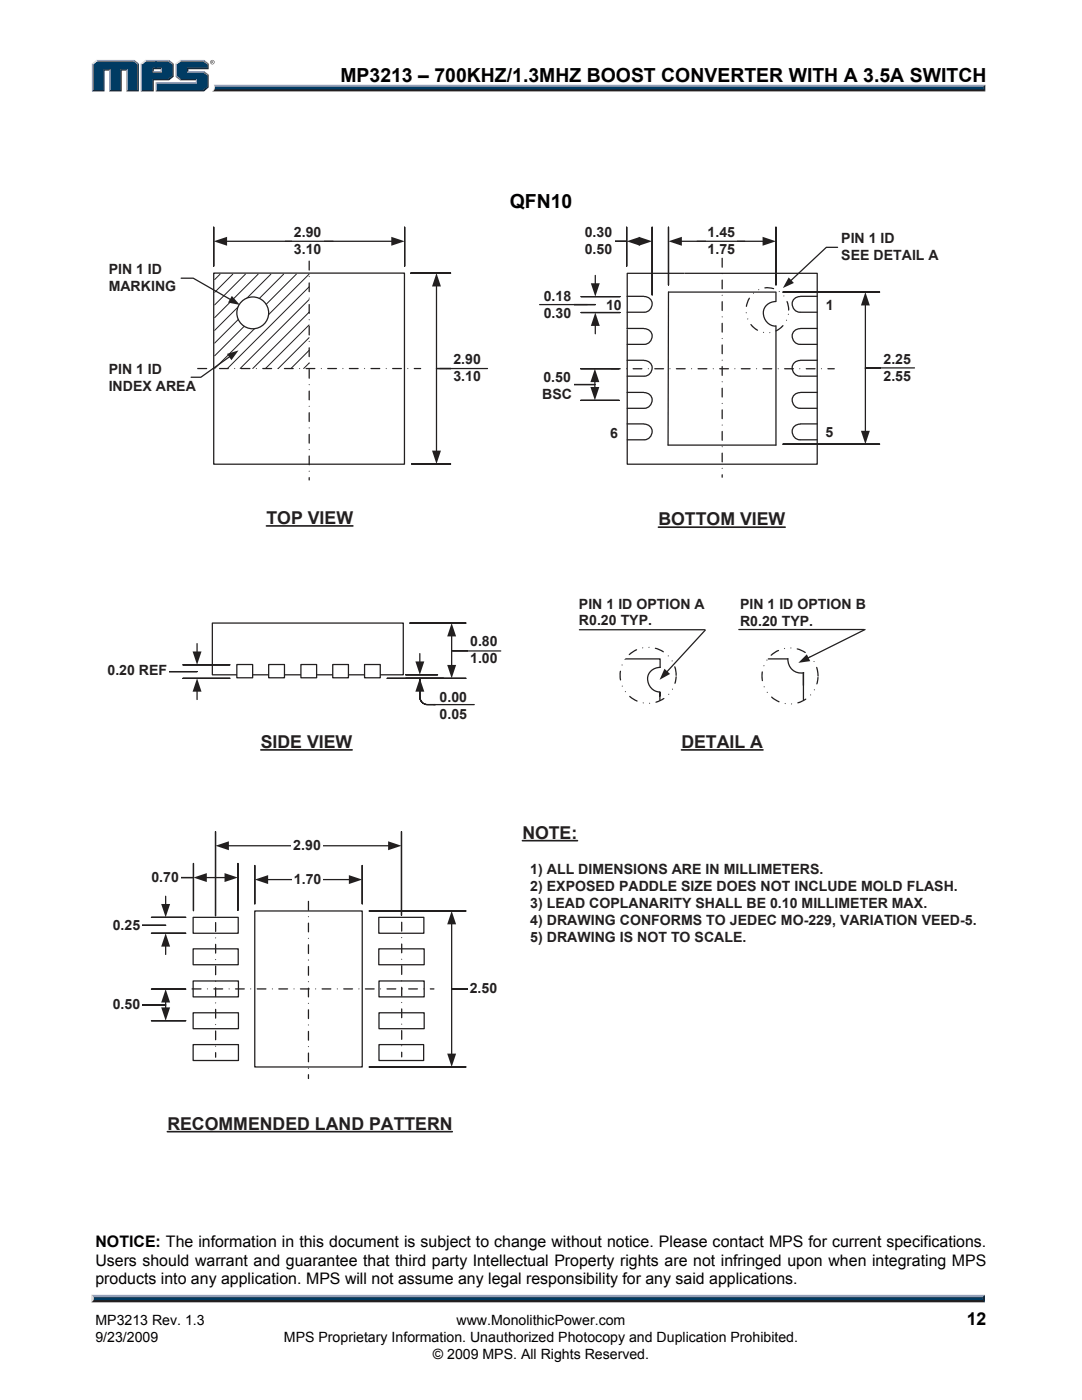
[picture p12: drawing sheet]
<svg xmlns="http://www.w3.org/2000/svg" width="216mm" height="279mm" viewBox="0 0 216 279" stroke-linecap="round" stroke-linejoin="round" font-family="sans-serif">
<path d="M42.7 16.9h153.9l-.4 .7h-153.4z" fill="#94a0b9"/>
<path d="M42.8 17.6h153.4l.4 .6h-154.3l.4-.2z" fill="#231f20"/>
<path d="M196.2 17.3l.4-.4v1.3l-.4-.4z" fill="#001339"/>
<path d="M42.9 17.3h153.3v.5h-153.4z" fill="#003b63"/>
<path d="M42.7 16.9l.2 .5a.79 .79 0 0 1-.6 .8h.1a1.24 1.24 0 0 0 .3-1.3z" fill="#dcddde"/>
<path d="M30.4 14.4l.3-.2h1.3l.3 .2z" fill="#94a0b9"/>
<g fill="#003b63">
<path d="M18.6 12.8l.8-.6h7.2l.8 .6v5.2h-2v-4.2h-1.4v4.2h-2v-4.2h-1.4v4.2h-2z"/>
<path d="M28.3 12.8l.8-.6h2.2v1.4h-.9v.8h1.9v-.8h-1.3v-1.4h2.6l.8 .6v2.3l-.8 .7h-3.2v2.2h-2.1z"/>
<path d="M31.3 16.6h8v-.8h-3.2l-.9-.7v-2.3l.9-.6h4.4l.9 .6v.8h-4.1v.8h3.2l.9 .7v2.2l-.9 .7h-9.2z"/>
</g>
<path d="M35.9 12.1h4.8" fill="none" stroke="#94a0b9" stroke-width=".27"/>
<path d="M35 12.7l.9-.7 .2 .2-.8 .6z" fill="#dcddde"/>
<path d="M35.1 12.7v2.6" fill="none" stroke="#94a0b9" stroke-width=".27"/>
<path d="M35 15.3l.3-.2 .8 .7-.2 .2z" fill="#547194"/>
<path d="M35.9 15.9h3.4" fill="none" stroke="#001339" stroke-width=".27"/>
<g fill="#94a0b9">
<path d="M31 16.4h8.1v-.4l.2-.2v.8h-8z"/>
<path d="M31 16.4l.3 .2v1.4l-.3 .2z"/>
</g>
<path d="M37.3 13.6h4.1v-.8l.2-.1v1.1h-4v.4l-.3 .2z" fill="#001339"/>
<path d="M37.3 14.3h3.4" fill="none" stroke="#94a0b9" stroke-width=".27"/>
<path d="M40.7 14.2l.9 .7-.2 .2-.9-.7z" fill="#547194"/>
<g fill="#001339">
<path d="M31 18.2l.3-.2h9.2l.9-.7v-2.2l.2-.2v2.5l-.9 .8z"/>
<path d="M30.4 15.8h3.2l.8-.7v-2.3l.2-.1v2.6l-.9 .7h-3v2.2h-2.6l.2-.2h2.1z"/>
</g>
<path d="M33.7 12l.9 .7-.2 .1-.8-.6z" fill="#547194"/>
<path d="M29 12.1h4.7" fill="none" stroke="#94a0b9" stroke-width=".27"/>
<path d="M28.1 12.7l.9-.7 .1 .2-.8 .6z" fill="#dcddde"/>
<path d="M28.2 12.7v5.5" fill="none" stroke="#94a0b9" stroke-width=".27"/>
<path d="M32 13.8l.3-.2v.8l-.3-.2z" fill="#94a0b9"/>
<g fill="#001339">
<path d="M30.4 13.6h1.9l-.3 .2h-1.3v.4l-.3 .2z"/>
<path d="M27.4 12.8l.3-.1v5.5h-2.5l.2-.2h2z"/>
</g>
<path d="M26.8 12l.9 .7-.3 .1-.8-.6z" fill="#547194"/>
<path d="M19.2 12.1h7.6" fill="none" stroke="#94a0b9" stroke-width=".27"/>
<path d="M18.3 12.7l.9-.7 .2 .2-.8 .6z" fill="#dcddde"/>
<path d="M18.5 12.7v5.5" fill="none" stroke="#94a0b9" stroke-width=".27"/>
<path d="M20.6 13.8h1.4l-.2 .3h-.9v4.1h-2.6l.3-.2h2z" fill="#001339"/>
<path d="M21.9 13.8v4.4" fill="none" stroke="#94a0b9" stroke-width=".27"/>
<path d="M24 13.8h1.4l-.2 .3h-.9v4.1h-2.5l.2-.2h2z" fill="#001339"/>
<path d="M25.3 13.8v4.4" fill="none" stroke="#94a0b9" stroke-width=".27"/>
<path d="M40.7 12l.9 .7-.2 .1-.9-.6z" fill="#547194"/>
<g fill="#231f20">
<path d="M18.7 259.2h177.4l.4 .7h-178.3z"/>
<path d="M41.9 12.4a.45 .45 0 0 1 .9 0 .45 .45 0 0 1-.9 0zM42 12.4a.37 .37 0 0 0 .7 0 .37 .37 0 0 0-.7 0zM42.2 12.2h.3l.1 .5-.3-.3-.1 .3zM42.3 12.2v.2h.1z"/>
</g>
<path d="M18.3 258.4h178.2l-.4 .8h-177.4z" fill="#94a0b9"/>
<path d="M196.5 258.4v1.5l-.4-.4v-.6z" fill="#001339"/>
<path d="M18.7 258.9h177.4v.6h-177.4z" fill="#003b63"/>
<path d="M18.2 258.4l.5 .5v.5l-.5 .5z" fill="#dcddde"/>
<path d="M42.4 124.3h38.1v10.4h-38.1z" fill="none" stroke="#221f1f" stroke-width=".25"/>
<path d="M47.4 132.7h2.9v2.5h-2.9z" fill="#fff"/>
<path d="M53.2 105h17.2M52 149.7h18.3" fill="none" stroke="#221f1f" stroke-width=".33"/>
<path d="M42.6 54.5h38.1v38.1h-38.1zM125.2 54.5h37.9v38.1h-37.9z" fill="none" stroke="#221f1f" stroke-width=".25"/>
<path d="M136.7 44.9v18.9zM168.7 44.9v20.1z" fill-rule="evenodd" fill="#fff"/>
<path d="M131.4 105.2h25.3" fill="none" stroke="#221f1f" stroke-width=".33"/>
<g fill="#fff">
<path d="M117.8 65.8h18.4zM117.8 97h17.8z" fill-rule="evenodd"/>
<path d="M42.6 45.3v7.8zM80.7 45.3v7.8z" fill-rule="evenodd"/>
</g>
<path d="M42.6 45.3v7.8v-7.8M45.1 48.2h33.2M80.7 45.3v7.8v-7.8" fill="none" stroke="#221f1f" stroke-width=".25"/>
<g fill="#221f1f">
<path d="M42.6 48.2l2.7-.9v1.7z"/>
<path d="M78.1 47.3l2.6 .9-2.6 .8z"/>
</g>
<path d="M58.3 44.2h6.2v7.5h-6.2z" fill="#fff"/>
<path d="M133.4 45.3v11.6zM154.8 45.3v11.6z" fill-rule="evenodd" fill="#fff"/>
<path d="M133.4 45.3v11.6v-11.6M135.8 48.2h16.6M154.8 45.3v11.6v-11.6" fill="none" stroke="#221f1f" stroke-width=".25"/>
<g fill="#221f1f">
<path d="M133.4 48.2l2.7-.9v1.7z"/>
<path d="M152.2 47.3l2.6 .9-2.6 .8z"/>
</g>
<path d="M140.9 44.2h6.1v7.5h-6.1z" fill="#fff"/>
<path d="M87.1 73.6h6.1zM82 54.5h7.9zM82.1 92.6h7.8z" fill-rule="evenodd" fill="#fff"/>
<path d="M87.1 57v33.2M89.9 54.5h-7.9h7.9M93.2 73.6h-6.1h6.1M89.9 92.6h-7.8h7.8" fill="none" stroke="#221f1f" stroke-width=".25"/>
<g fill="#221f1f">
<path d="M86.2 89.9h1.8l-.9 2.7z"/>
<path d="M87.1 54.5l.9 2.7h-1.8z"/>
</g>
<path d="M90.1 69.6h6.2v7.5h-6.2z" fill="#fff"/>
<g fill="#221f1f">
<path d="M82.7 73.4h1.2l.1 .2-.1 .1h-1.2l-.2-.1zM81.3 73.6l.1-.2 .1 .2-.1 .1zM78.2 73.6l.1-.2h1.8l.1 .2-.1 .1h-1.8zM76.9 73.6l.2-.2 .1 .2-.1 .1zM74 73.4h1.8l.1 .2-.1 .1h-1.8l-.1-.1zM72.6 73.6l.1-.2 .2 .2-.2 .1zM69.6 73.6l.1-.2h1.8l.1 .2-.1 .1h-1.8zM68.3 73.6l.1-.2 .2 .2-.2 .1zM65.4 73.4h1.8l.1 .2-.1 .1h-1.8l-.1-.1zM64 73.6l.1-.2 .1 .2-.1 .1zM60.9 73.6l.2-.2h1.7l.2 .2-.2 .1h-1.7zM59.7 73.6l.1-.2 .1 .2-.1 .1zM56.6 73.6l.1-.2h1.8l.1 .2-.1 .1h-1.8zM55.3 73.6l.2-.2 .1 .2-.1 .1zM52.3 73.6l.1-.2h1.8l.1 .2-.1 .1h-1.8zM51 73.6l.2-.2 .1 .2-.1 .1zM48.1 73.4h1.8l.1 .2-.1 .1h-1.8l-.1-.1zM46.7 73.6l.1-.2 .2 .2-.2 .1zM43.7 73.6l.1-.2h1.8l.1 .2-.1 .1h-1.8zM42.4 73.6l.1-.2 .1 .2-.1 .1zM39.4 73.5l1.8-.1 .2 .2-.2 .1h-1.7z"/>
<path d="M61.6 95.3l.1-.1 .1 .1-.1 .6zM61.7 93.9l.1 .1-.1 .2-.1-.2zM61.6 91l.1-.1 .1 .1v1.8l-.1 .1-.1-.1zM61.6 89.7l.1-.1 .1 .1-.1 .1zM61.7 86.5l.1 .2v1.8l-.1 .1-.1-.1v-1.8zM61.7 85.3l.1 .1-.1 .1-.1-.1zM61.7 82.2l.1 .2v1.7l-.1 .2-.1-.2v-1.7zM61.6 81.1l.1-.1 .1 .1-.1 .1zM61.7 77.9l.1 .1v1.8l-.1 .1-.1-.1v-1.8zM61.7 76.6l.1 .2-.1 .1-.1-.1zM61.7 73.6l.1 .1v1.8l-.1 .1-.1-.1v-1.8zM61.7 72.3l.1 .1-.1 .2-.1-.2zM61.7 69.3l.1 .1v1.8l-.1 .1-.1-.1v-1.8zM61.7 68l.1 .1-.1 .2-.1-.2zM61.7 65l.1 .1v1.8l-.1 .1-.1-.1v-1.8zM61.7 63.7l.1 .1-.1 .1-.1-.1zM61.7 60.6l.1 .2v1.7l-.1 .2-.1-.2v-1.7zM61.7 59.4l.1 .1-.1 .1-.1-.1zM61.7 56.3l.1 .2v1.7l-.1 .2-.1-.2v-1.7zM61.7 55.1l.1 .1-.1 .1-.1-.1zM61.6 52l.2 .1v1.8l-.1 .1-.1-.1z"/>
<path d="M165.2 73.5h1.3l.1 .1-.1 .1h-1.3l-.1-.1zM163.8 73.6l.1-.1 .1 .1-.1 .1zM160.9 73.5h1.7l.2 .1-.2 .1h-1.7l-.2-.1zM159.5 73.6l.1-.1 .1 .1-.1 .1zM156.4 73.6l.1-.1h1.8l.2 .1-.2 .1h-1.8zM155.1 73.6l.2-.1 .1 .1-.1 .1zM152.1 73.6l.1-.1h1.8l.1 .1-.1 .1h-1.8zM150.8 73.6l.2-.1 .1 .1-.1 .1zM147.9 73.5h1.8l.1 .1-.1 .1h-1.8l-.1-.1zM146.5 73.6l.1-.1 .2 .1-.2 .1zM143.6 73.5h1.8l.1 .1-.1 .1h-1.8l-.1-.1zM142.2 73.6l.1-.1 .1 .1-.1 .1zM139.1 73.6l.2-.1h1.8l.1 .1-.1 .1h-1.8zM138 73.5l.1 .1-.1 .1-.1-.1zM134.8 73.6l.2-.1h1.7l.2 .1-.2 .1h-1.7zM133.6 73.6l.1-.1 .1 .1-.1 .1zM130.6 73.5h1.8l.1 .1-.1 .1h-1.8l-.1-.1zM129.2 73.6l.2-.1 .1 .1-.1 .1zM126.3 73.5h1.8l.1 .1-.1 .1h-1.8l-.1-.1zM124.9 73.6l.1-.1 .2 .1-.2 .1zM121.9 73.5h1.9l.1 .1-.1 .1h-1.8z"/>
<path d="M144 94.7l.1-.1 .1 .1-.1 .6zM144 93.5l.1-.2 .1 .2-.1 .1zM144 90.4l.1-.1 .1 .1v1.8l-.1 .1-.1-.1zM144 89.1l.1-.1 .1 .1-.1 .2zM144 86.1l.1-.1 .1 .1v1.8l-.1 .1-.1-.1zM144 84.8l.1-.1 .1 .1-.1 .2zM144 81.8l.1-.1 .1 .1v1.8l-.1 .1-.1-.1zM144.1 80.4l.1 .1-.1 .1-.1-.1zM144 77.5l.1-.2 .1 .2v1.7l-.1 .2-.1-.2zM144 76.2l.1-.1 .1 .1-.1 .1zM144 73.1l.1-.1 .1 .1v1.8l-.1 .2-.1-.2zM144 71.9l.1-.1 .1 .1-.1 .1zM144 68.8l.1-.1 .1 .1v1.8l-.1 .1-.1-.1zM144 67.6l.1-.2 .1 .2-.1 .1zM144 64.5l.1-.1 .1 .1v1.8l-.1 .1-.1-.1zM144 63.2l.1-.1 .1 .1-.1 .2zM144 60.2l.1-.1 .1 .1v1.8l-.1 .1-.1-.1zM144 58.9l.1-.1 .1 .1-.1 .2zM144 55.9l.1-.1 .1 .1v1.8l-.1 .1-.1-.1zM144 54.6l.1-.1 .1 .1-.1 .1zM144 51.5l.2 .1v1.7l-.1 .2-.1-.2z"/>
</g>
<path d="M47.3 132.6h3.1v2.7h-3.1z" fill="none" stroke="#221f1f" stroke-width=".25"/>
<path d="M53.7 132.7h3v2.5h-3z" fill="#fff"/>
<path d="M53.6 132.6h3.2v2.7h-3.2z" fill="none" stroke="#221f1f" stroke-width=".25"/>
<path d="M60.1 132.7h3v2.5h-3z" fill="#fff"/>
<path d="M60 132.6h3.2v2.7h-3.2z" fill="none" stroke="#221f1f" stroke-width=".25"/>
<path d="M66.5 132.7h3v2.5h-3z" fill="#fff"/>
<path d="M66.4 132.6h3.1v2.7h-3.1z" fill="none" stroke="#221f1f" stroke-width=".25"/>
<path d="M172.7 73.5l6.3-.1zM156.2 58.3h19.3zM156.2 88.6h19.3z" fill-rule="evenodd" fill="#fff"/>
<path d="M175.5 58.3h-19.3h19.3M172.7 73.5l6.3-.1zM172.7 60.7v25.5M175.5 88.6h-19.3h19.3" fill="none" stroke="#221f1f" stroke-width=".25"/>
<g fill="#221f1f">
<path d="M171.8 86h1.8l-.9 2.6z"/>
<path d="M172.7 58.3l.9 2.7h-1.8z"/>
</g>
<path d="M176 69.5h6.2v7.5h-6.2z" fill="#fff"/>
<path d="M173 73.4h9.5" fill="none" stroke="#221f1f" stroke-width=".25"/>
<path d="M111.2 76.8l7.5-.1h-7.3l-.2 .4zM115.9 73.6h7.6zM115.9 79.9h7.6z" fill-rule="evenodd" fill="#fff"/>
<path d="M111.2 76.8l7.5-.1h-7.3l-.2 .4zM115.9 73.6h7.6h-7.6M115.9 79.9h7.6h-7.6M118.7 76v1.5" fill="none" stroke="#221f1f" stroke-width=".25"/>
<g fill="#221f1f">
<path d="M117.8 77.2h1.8l-.9 2.7z"/>
<path d="M118.7 73.6l.9 2.7h-1.8z"/>
</g>
<path d="M107.9 73.2h6.6v7.4h-6.6z" fill="#fff"/>
<path d="M111.3 60.8h7.5h-7.5l-.1 .2zM115.9 59.2h7.8zM115.9 62.4h7.8z" fill-rule="evenodd" fill="#fff"/>
<path d="M115.9 59.2h7.8h-7.8M118.8 55v1.8M111.3 60.8h7.5h-7.5l-.1 .2zM115.9 62.4h7.8h-7.8M118.8 64.8v1.8" fill="none" stroke="#221f1f" stroke-width=".25"/>
<g fill="#221f1f">
<path d="M118.8 62.4l.9 2.6h-1.8z"/>
<path d="M117.9 56.5h1.8l-.9 2.7z"/>
</g>
<path d="M108.2 57h6.2v7.5h-6.2z" fill="#fff"/>
<path d="M90.1 129.9h6.5zM81.8 124.3h11.2zM77.3 135.4h15.7z" fill-rule="evenodd" fill="#fff"/>
<path d="M90.1 126.8v6.1M93 124.3h-11.2h11.2M93 135.4h-15.7h15.7M96.6 129.9h-6.5h6.5" fill="none" stroke="#221f1f" stroke-width=".25"/>
<g fill="#221f1f">
<path d="M90.1 124.3l.9 2.7h-1.8z"/>
<path d="M89.2 132.7h1.8l-.9 2.7z"/>
</g>
<path d="M93.5 125.9h6.2v7.5h-6.2z" fill="#fff"/>
<path d="M86.5 140.6h8.1" fill="none" stroke="#221f1f" stroke-width=".25"/>
<path d="M83.8 135.4v3.7a1.53 1.53 0 0 0 1.5 1.5h1.6h-1.6a1.54 1.54 0 0 1-1.5-1.5zM81 134.7h6.3zM81 135.4h7.5z" fill-rule="evenodd" fill="#fff"/>
<path d="M81 134.7h6.3h-6.3M81 135.4h7.5h-7.5M83.8 135.4v3.7a1.53 1.53 0 0 0 1.5 1.5h1.6h-1.6a1.54 1.54 0 0 1-1.5-1.5zM83.8 130.4v1.8M83.8 137.8v1.8" fill="none" stroke="#221f1f" stroke-width=".25"/>
<g fill="#221f1f">
<path d="M83.8 135.4l.9 2.6h-1.8z"/>
<path d="M82.9 132h1.8l-.9 2.7z"/>
</g>
<path d="M27.4 133.9l.1 .1h11.8h-11.8zM36.5 132.7h9.4zM36.5 135.4h9.4z" fill-rule="evenodd" fill="#fff"/>
<path d="M27.4 133.9l.1 .1h11.8h-11.8zM36.5 132.7h9.4h-9.4M36.5 135.4h9.4h-9.4M39.3 128.5v1.7M39.3 137.8v1.8" fill="none" stroke="#221f1f" stroke-width=".25"/>
<g fill="#221f1f">
<path d="M39.3 135.4l.9 2.6h-1.8z"/>
<path d="M38.4 130h1.8l-.9 2.7z"/>
</g>
<path d="M21.1 131.6h12.6v4.1h-12.6z" fill="#fff"/>
<path d="M36.1 55.5h2.5l7.5 4.3" fill="none" stroke="#221f1f" stroke-width=".25"/>
<path d="M46.3 59.1l1.6 1.8-2.4-.5z" fill="#221f1f"/>
<g fill="#fff">
<path d="M51.7 186.2h12.4zM51.7 208h12.4z" fill-rule="evenodd"/>
<path d="M35.2 189.6h18.4zM35.2 220.8h17.8z" fill-rule="evenodd"/>
<path d="M50.8 172.7v7.7zM72.3 172.7v7.7z" fill-rule="evenodd"/>
</g>
<path d="M50.8 172.7v7.7v-7.7M53.3 175.5h16.5M72.3 172.7v7.7v-7.7" fill="none" stroke="#221f1f" stroke-width=".25"/>
<g fill="#221f1f">
<path d="M50.8 175.5l2.7-.8v1.7z"/>
<path d="M69.6 174.7l2.7 .8-2.7 .9z"/>
</g>
<path d="M58.3 173.3h6.2v4.1h-6.2z" fill="#fff"/>
<g fill="#221f1f">
<path d="M85.8 197.2h.8l.1 .2-.1 .1h-.8l-.1-.1zM84.5 197.4l.1-.2 .1 .2-.1 .1zM81.4 197.4l.1-.2h1.8l.1 .2-.1 .1h-1.8zM80.3 197.2l.1 .2-.1 .1-.2-.1zM77.2 197.2h1.8l.1 .2-.1 .1h-1.8l-.1-.1zM75.8 197.4l.1-.2 .2 .2-.2 .1zM72.8 197.4l.1-.2h1.8l.1 .2-.1 .1h-1.8zM71.5 197.4l.1-.2 .1 .2-.1 .1zM68.6 197.2h1.8l.1 .2-.1 .1h-1.8l-.2-.1zM67.2 197.4l.1-.2 .1 .2-.1 .1zM64.1 197.4l.2-.2h1.7l.2 .2-.2 .1h-1.7zM62.9 197.4l.1-.2 .1 .2-.1 .1zM59.8 197.4l.1-.2h1.8l.1 .2-.1 .1h-1.8zM58.5 197.4l.2-.2 .1 .2-.1 .1zM55.5 197.4l.1-.2h1.8l.1 .2-.1 .1h-1.8zM54.2 197.4l.2-.2 .1 .2-.1 .1zM51.3 197.2h1.8l.1 .2-.1 .1h-1.8l-.1-.1zM49.9 197.4l.1-.2 .2 .2-.2 .1zM46.9 197.4l.1-.2h1.8l.1 .2-.1 .1h-1.8zM45.6 197.4l.1-.2 .1 .2-.1 .1zM42.5 197.4l.2-.2h1.7l.2 .2-.2 .1h-1.7zM41.3 197.4l.1-.2 .1 .2-.1 .1zM38.3 197.3l1.8-.1 .2 .2-.2 .1h-1.8z"/>
<path d="M61.4 214.5l.1-.2 .2 .2v.7l-.2 .2-.1-.2zM61.5 213.1l.2 .1-.2 .1-.1-.1zM61.4 210.1l.1-.1 .2 .1v1.8l-.2 .1-.1-.1zM61.4 208.9l.1-.2 .2 .2-.2 .1zM61.4 205.8l.1-.1 .2 .1v1.8l-.2 .1-.1-.1zM61.5 204.4l.2 .2-.2 .1-.1-.1zM61.5 201.4l.2 .1v1.8l-.2 .1-.1-.1v-1.8zM61.4 200.2l.1-.1 .2 .1-.2 .2zM61.4 197.2l.1-.1 .2 .1v1.8l-.2 .1-.1-.1zM61.5 195.8l.2 .1-.2 .1-.1-.1zM61.5 192.7l.2 .2v1.8l-.2 .1-.1-.1v-1.8zM61.5 191.5l.2 .1-.2 .1-.1-.1zM61.5 188.4l.2 .1v1.8l-.2 .1-.1-.1v-1.8zM61.5 187.1l.2 .2-.2 .1-.1-.1zM61.5 184.1l.2 .1v1.8l-.2 .1-.1-.1v-1.8zM61.4 182.9l.1-.1 .2 .1-.2 .2zM61.5 179.8l.2 .1v1.8l-.2 .1-.1-.1z"/>
</g>
<path d="M25.2 200.5l7.9 .1zM30.2 197.4h6.9zM30.2 203.7h6.9z" fill-rule="evenodd" fill="#fff"/>
<path d="M30.2 197.4h6.9h-6.9M33.1 199.9v1.4M25.2 200.5l7.9 .1zM30.2 203.7h6.9h-6.9" fill="none" stroke="#221f1f" stroke-width=".25"/>
<g fill="#221f1f">
<path d="M32.2 201h1.7l-.8 2.7z"/>
<path d="M33.1 197.4l.8 2.7h-1.7z"/>
</g>
<path d="M22.1 198.3h6.2v4.1h-6.2z" fill="#fff"/>
<path d="M25.2 184.7h7.9zM30.2 183.1h6.9zM30.2 186.3h6.9z" fill-rule="evenodd" fill="#fff"/>
<path d="M33.1 178.9v1.7M25.2 184.7h7.9h-7.9M30.2 183.1h6.9h-6.9M30.2 186.3h6.9h-6.9M33.1 188.7v1.8" fill="none" stroke="#221f1f" stroke-width=".25"/>
<g fill="#221f1f">
<path d="M33.1 186.3l.8 2.6h-1.7z"/>
<path d="M32.2 180.4h1.7l-.8 2.7z"/>
</g>
<path d="M22.1 182.4h6.2v4.1h-6.2z" fill="#fff"/>
<path d="M38.5 195.8h9.1v3.1h-9.1zM38.5 189.4h9v3.1h-9zM75.6 189.4h9v3.1h-9zM75.6 195.8h9v3.1h-9zM38.5 208.5h9.1v3.1h-9.1zM38.5 202.1h9.1v3.2h-9.1zM75.6 208.5h8.9v3.1h-8.9zM75.6 202.1h9v3.2h-9z" fill="none" stroke="#221f1f" stroke-width=".25"/>
<path d="M33.4 225.8h56.9" fill="none" stroke="#221f1f" stroke-width=".33"/>
<path d="M43 166v16.8zM80.1 166v16.7z" fill-rule="evenodd" fill="#fff"/>
<path d="M43 166v16.8v-16.8M45.4 168.8h32.3M80.1 166v16.7v-16.7" fill="none" stroke="#221f1f" stroke-width=".25"/>
<g fill="#221f1f">
<path d="M43 168.8l2.7-.9v1.8z"/>
<path d="M77.4 167.9l2.7 .9-2.7 .9z"/>
</g>
<path d="M58.2 166.5h6.2v4.1h-6.2z" fill="#fff"/>
<g fill="#221f1f">
<path d="M42.9 210.1l.1-.2 .2 .2v.9l-.2 .1-.1-.1zM43 208.7l.2 .1-.2 .1-.1-.1zM42.9 205.7l.1-.1 .2 .1v1.8l-.2 .1-.1-.1zM42.9 204.5l.1-.2 .2 .2-.2 .1zM42.9 201.4l.1-.1 .2 .1v1.8l-.2 .1-.1-.1zM43 200l.2 .2-.2 .1-.1-.1zM43 197l.2 .1v1.8l-.2 .1-.1-.1v-1.8zM43 195.7l.2 .1-.2 .2-.1-.2zM43 192.6l.2 .2v1.7l-.2 .2-.1-.2v-1.7zM43 191.4l.2 .1-.2 .1-.1-.1zM43 188.3l.2 .2v1.7l-.2 .2-.1-.2v-1.7zM42.9 187.2l.1-.1 .2 .1-.2 .1zM42.9 184l.3 .1v1.8l-.2 .1-.1-.1z"/>
<path d="M80 210l.2-.2 .1 .2v.9l-.1 .1-.2-.1zM80.2 208.6l.1 .1-.1 .1-.2-.1zM80 205.7l.2-.2 .1 .2v1.7l-.1 .2-.2-.2zM80 204.4l.2-.1 .1 .1-.1 .1zM80.2 201.2l.1 .1v1.8l-.1 .1-.2-.1v-1.8zM80 200.1l.2-.2 .1 .2-.1 .1zM80.2 196.9l.1 .1v1.8l-.1 .1-.2-.1v-1.8zM80.2 195.6l.1 .2-.1 .1-.2-.1zM80.2 192.6l.1 .1v1.8l-.1 .1-.2-.1v-1.8zM80.2 191.3l.1 .1-.1 .2-.2-.2zM80 188.4l.2-.1 .1 .1v1.8l-.1 .1-.2-.1zM80.2 187l.1 .1-.1 .1-.2-.1zM80.1 184l.2 .1v1.7l-.1 .2-.2-.2z"/>
</g>
<path d="M104.2 167.8h11" fill="none" stroke="#221f1f" stroke-width=".33"/>
<path d="M56.9 48.2h9.6M139.1 48.2h9.5M167.1 49.4h-2.2l-7.1 6.6M87.8 73.6h9.5M107.7 60.8h9.5M90.4 129.9h9.5" fill="none" stroke="#221f1f" stroke-width=".25"/>
<path d="M157.4 55.4l1 1.1-2.2 1z" fill="#221f1f"/>
<g fill="none" stroke="#221f1f" stroke-width=".25">
<path d="M125.1 59.1h3.4M128.5 59.2a1.57 1.57 0 0 1 1.6 1.5 1.57 1.57 0 0 1-1.5 1.6M159.7 59.2a1.57 1.57 0 0 0-1.6 1.5 1.57 1.57 0 0 0 1.5 1.6M159.7 59.1h3.4M125.1 78.3h3.4M125.1 71.9h3.4M125.1 65.6h3.4M125.2 62.3h3.3M125.2 75.1h3.3M125.2 68.7h3.3M128.5 78.4a1.57 1.57 0 0 1 1.6 1.5 1.57 1.57 0 0 1-1.5 1.6M128.5 65.6a1.57 1.57 0 0 1 1.6 1.5 1.57 1.57 0 0 1-1.5 1.6"/>
<path d="M128.5 71.9a1.57 1.57 0 0 1 1.6 1.6 1.57 1.57 0 0 1-1.5 1.6M159.7 71.9a1.57 1.57 0 0 0-1.6 1.6 1.57 1.57 0 0 0 1.5 1.6M159.7 78.4a1.57 1.57 0 0 0-1.6 1.5 1.57 1.57 0 0 0 1.5 1.6M159.7 75.1h3.3M159.7 62.3h3.3M159.7 71.9h3.4M159.7 78.3h3.4M125.1 84.6h3.4M125.2 87.8h3.3M125.2 81.5h3.3M128.5 84.6a1.57 1.57 0 0 1 1.6 1.6 1.57 1.57 0 0 1-1.5 1.6M159.7 84.6a1.57 1.57 0 0 0-1.6 1.6 1.57 1.57 0 0 0 1.5 1.6"/>
<path d="M159.7 81.5h3.3M159.7 87.8h3.3M159.7 84.6h3.4"/>
</g>
<path d="M72.8 132.7h3v2.5h-3z" fill="#fff"/>
<path d="M72.7 132.6h3.2v2.7h-3.2z" fill="none" stroke="#221f1f" stroke-width=".25"/>
<path d="M157.2 62.7l.1-.1 .1 .1-.1 .1zM156.8 63.9l.2-.1 .1 .2h-.2zM154.8 65.9l1.5-1v.2l-.8 .7-.6 .4-.2-.1zM153.6 66.3l.1 .1-.1 .1-.1-.1zM152.2 66.3l.2-.1 .1 .2-.2 .1zM149.8 64.7l1.5 1.3h-.2l-.9-.6-.5-.6zM149.2 63.5l.1 .1-.1 .2-.1-.1zM148.9 62.3l.1 .1-.1 .1-.1-.1zM149.4 59.4h.2v.2l-.7 1.7-.1-.2 .2-.7zM150.3 58.4h.1v.2h-.1zM151.3 57.7l.2 .1-.1 .1h-.1zM152.6 57.3h1.1l.7 .2 .1 .2-1.9-.1-.1-.1zM155.4 58.1h.2v.1l-.2 .1zM156.3 59h.2v.2l-.2-.1zM157 60a2.18 2.18 0 0 1 .4 2l-.2-.1z" fill="#221f1f"/>
<path d="M50.8 181.8h21.5v31.1h-21.5z" fill="none" stroke="#221f1f" stroke-width=".25"/>
<path d="M90.1 197.4l6.4-.1zM73.7 181.8h19.3zM73.7 212.9h19.3z" fill-rule="evenodd" fill="#fff"/>
<path d="M90.1 184.2v26.3M90.1 197.4l6.4-.1zM93 181.8h-19.3h19.3M93 212.9h-19.3h19.3" fill="none" stroke="#221f1f" stroke-width=".25"/>
<g fill="#221f1f">
<path d="M89.2 210.3h1.8l-.9 2.6z"/>
<path d="M90.1 181.8l.9 2.7h-1.8z"/>
</g>
<path d="M93.4 195.1h6.2v4.1h-6.2z" fill="#fff"/>
<path d="M38.5 183.1h9v3.2h-9zM75.6 183.1h9v3.2h-9z" fill="none" stroke="#221f1f" stroke-width=".25"/>
<path d="M33 175.1h5.6zM38.6 172.3v9.4zM47.5 172.3v9.4z" fill-rule="evenodd" fill="#fff"/>
<path d="M33 175.1h5.6h-5.6M38.6 172.3v9.4v-9.4M41.1 175.1h3.9M47.5 172.3v9.4v-9.4" fill="none" stroke="#221f1f" stroke-width=".25"/>
<g fill="#221f1f">
<path d="M38.6 175.1l2.7-.8v1.7z"/>
<path d="M44.8 174.3l2.7 .8-2.7 .9z"/>
</g>
<path d="M29.9 172.9h6.2v4.1h-6.2z" fill="#fff"/>
<path d="M134.8 135.1l.1-.2 .1 .2v.3l-.2 1-.2 .1zM134.1 137.5l.1-.1 .1 .2-.2 .1zM133.3 138.5h.2v.2h-.2zM130.8 140l1.8-.7-.1 .2-.9 .5-.7 .3-.2-.1zM129.6 140.2l.1 .1-.1 .2-.1-.1zM128.2 140.3l.2-.1 .1 .1-.2 .1zM125.6 138.9l1.6 .9 .1 .2h-.2l-1-.5-.5-.4zM124.7 137.9l.2 .1v.1h-.2zM124.1 136.8l.2 .1-.1 .1h-.1zM123.7 133.9l.1-.1 .1 .2-.1 1.8-.2-.4zM124 132.7l.2-.1v.2h-.1zM124.6 131.5h.2v.2h-.2zM125.5 130.6l1.2-.9 .4-.1-1.5 1.1h-.1zM128.2 129.2l.2 .1-.1 .1-.2-.1zM129.4 129.2l.1-.1 .1 .1-.1 .1zM130.6 129.3h.2l1 .3 .6 .4 .1 .2-1.8-.7zM133.3 130.8h.1v.2h-.1zM134.1 131.8h.1v.2h-.2zM134.6 132.9l.2 .1 .2 .7v1.1l-.1 .1-.1-.1z" fill="#221f1f"/>
<path d="M159.7 65.6a1.57 1.57 0 0 0-1.6 1.5 1.57 1.57 0 0 0 1.5 1.6M159.7 68.7h3.3M159.7 65.6h3.4M124.9 131.5h6.8v1.7M131.7 138.9v-.8v1.7M131.7 133.2a2.46 2.46 0 0 0-2.5 2.4 2.46 2.46 0 0 0 2.5 2.5M140.7 125.7l-7.7 8.4" fill="none" stroke="#221f1f" stroke-width=".25"/>
<path d="M132.6 133.5l1.1 1-2.1 1.2z" fill="#221f1f"/>
<path d="M115.6 125.7h25" fill="none" stroke="#221f1f" stroke-width=".25"/>
<path d="M136 149.7h16.3" fill="none" stroke="#221f1f" stroke-width=".33"/>
<path d="M119.4 48.2h5.6zM125 45.3v7.8zM130.1 45.3v13.6z" fill-rule="evenodd" fill="#fff"/>
<path d="M119.4 48.2h5.6h-5.6M125 45.3v7.8v-7.8M127.5 48.2h.2M130.1 45.3v13.6v-13.6" fill="none" stroke="#221f1f" stroke-width=".25"/>
<g fill="#221f1f">
<path d="M125 48.2l2.7-.9v1.7z"/>
<path d="M127.5 47.3l2.6 .9-2.6 .8z"/>
</g>
<path d="M116.3 44.2h6.2v7.5h-6.2z" fill="#fff"/>
<path d="M134.3 62.4h12.4zM134.3 84.2h12.4z" fill-rule="evenodd" fill="#fff"/>
<path d="M154.8 58.3h-21.4l-.1 30.5h21.5v-23.8" fill="none" stroke="#221f1f" stroke-width=".25"/>
<path d="M163.1 135.2l.1-.1 .1 .1v.3l-.2 1-.1 .1zM162.4 137.6h.2v.1l-.2 .1zM161.6 138.6h.2v.2h-.1zM159.2 140.2l1.5-.8 .2 .1a.66 .66 0 0 1-.7 .5l-1 .4-.1-.1zM157.9 140.4l.2 .1-.2 .1-.1-.1zM156.5 140.4l.2-.1 .1 .1-.1 .1zM153.9 139h.1l1.5 .9 .1 .2-.2 .1-1-.5-.5-.5zM153 138.1h.2v.2l-.2-.1zM152.4 137h.2l-.1 .2-.1-.1zM152 134.1l.1-.1 .1 .1 .1 1.7-.2 .2a.99 .99 0 0 1-.2-1.1zM152.3 132.8l.2-.1v.2l-.1 .1zM152.9 131.7l.2-.1v.2h-.2zM153.8 130.7l1.2-.9h.5l-1.5 1.1h-.2zM156.5 129.3l.2 .1-.1 .2-.2-.2zM157.7 129.3l.1-.1 .1 .1-.1 .1zM158.9 129.5l.2-.1 .7 .2 1 .5v.2h-.2zM161.6 130.9h.2v.2h-.2zM162.4 131.9l.1 .1v.1h-.2zM162.9 133.1h.2l.2 1.2 .1 .6-.2 .2-.4-1.9z" fill="#221f1f"/>
<path d="M153.3 131.5h3.9M157.2 131.4a2.66 2.66 0 0 0 3.2 2.9M160.3 136.8v-2.5v5.3M172.6 125.6l-11.4 5.8" fill="none" stroke="#221f1f" stroke-width=".25"/>
<path d="M159.3 132.3l1.7-1.7 .7 1.3z" fill="#221f1f"/>
<path d="M154.8 58.4v1.7M154.8 60.2a2.46 2.46 0 0 0-2.5 2.4 2.46 2.46 0 0 0 2.4 2.5M147.4 125.6h25" fill="none" stroke="#221f1f" stroke-width=".25"/>
<g fill="none" stroke="#231f20" stroke-width=".2">
<path d="M43.9 54.7l-1.1 1.1M46.5 54.7l-3.7 3.6M49 54.7l-6.2 6.2M51.5 54.7l-8.7 8.7M54.1 54.7l-11.3 11.2M56.6 54.7l-13.8 13.8M59.1 54.7l-16.3 16.3M61.7 59.8l-13.8 13.8M61.7 57.3l-16.3 16.3M61.7 54.7l-18.9 18.9M61.7 62.3l-11.3 11.3M61.7 67.4l-6.2 6.2"/>
<path d="M61.7 72.5l-1.1 1.1M61.7 64.9l-8.7 8.7M61.7 69.9l-3.6 3.7"/>
</g>
<circle cx="50.4" cy="62.4" r="3.2" fill="#fff"/>
<g fill="none" stroke="#221f1f" stroke-width=".25">
<path d="M45.9 71.1l-5.8 4.2h-2"/>
<circle cx="50.4" cy="62.4" r="3.2"/>
</g>
<path d="M45.3 70.6l2.3-.7-1.4 2z" fill="#221f1f"/>
<g font-size="3.9">
<text x="67.9" y="16.3">MP3213 – 700KHZ/1.3MHZ BOOST CONVERTER WITH A 3.5A SWITCH</text>
<text x="101.7" y="41.5">QFN10</text>
</g>
<g font-size="3.5" fill="#231f20">
<text x="53.2" y="104.6">TOP VIEW</text>
<text x="131.4" y="104.9">BOTTOM VIEW</text>
<text x="52" y="149.3">SIDE VIEW</text>
<text x="136" y="149.3">DETAIL A</text>
<text x="104.2" y="167.4">NOTE:</text>
<text x="33.4" y="225.5">RECOMMENDED LAND PATTERN</text>
</g>
<text font-size="3.5" x="192.9" y="264.5">12</text>
<g font-size="3.2">
<text x="19" y="249">NOTICE: The information in this document is subject to change without notice. Please contact MPS for current specifications.</text>
<text x="19" y="256.3">products into any application. MPS will not assume any legal responsibility for any said applications.</text>
<text x="19" y="252.6">Users should warrant and guarantee that third party Intellectual Property rights are not infringed upon when integrating MPS</text>
</g>
<g font-size="2.8" fill="#231f20">
<text x="58.6" y="47.3">2.90</text>
<text x="116.7" y="47.3">0.30</text>
<text x="141.2" y="47.3">1.45</text>
<text x="58.6" y="50.7">3.10</text>
<text x="116.7" y="50.7">0.50</text>
<text x="141.2" y="50.7">1.75</text>
<text x="167.9" y="48.5">PIN 1 ID</text>
<text x="167.9" y="51.9">SEE DETAIL A</text>
<text x="21.7" y="54.8">PIN 1 ID</text>
<text x="21.7" y="58.1">MARKING</text>
<text x="108.5" y="60.1">0.18</text>
<text x="108.5" y="63.5">0.30</text>
<text x="120.9" y="61.8">10</text>
<text x="164.8" y="61.8">1</text>
<text x="21.7" y="74.7">PIN 1 ID</text>
<text x="90.5" y="72.7">2.90</text>
<text x="90.5" y="76.1">3.10</text>
<text x="108.4" y="76.3">0.50</text>
<text x="176.3" y="72.6">2.25</text>
<text x="176.3" y="76">2.55</text>
<text x="21.7" y="78">INDEX AREA</text>
<text x="108.2" y="79.6">BSC</text>
<text x="121.7" y="87.5">6</text>
<text x="164.7" y="87.3">5</text>
<text x="115.5" y="121.4">PIN 1 ID OPTION A</text>
<text x="115.5" y="124.8">R0.20 TYP.</text>
<text x="147.7" y="121.6">PIN 1 ID OPTION B</text>
<text x="147.7" y="125">R0.20 TYP.</text>
<text x="93.8" y="129">0.80</text>
<text x="21.5" y="134.7">0.20 REF</text>
<text x="93.8" y="132.4">1.00</text>
<text x="87.7" y="140">0.00</text>
<text x="87.7" y="143.4">0.05</text>
<text x="58.5" y="169.6">2.90</text>
<text x="30.2" y="176">0.70</text>
<text x="58.6" y="176.4">1.70</text>
<text x="105.8" y="174.4">1) ALL DIMENSIONS ARE IN MILLIMETERS.</text>
<text x="105.8" y="177.8">2) EXPOSED PADDLE SIZE DOES NOT INCLUDE MOLD FLASH.</text>
<text x="22.5" y="185.5">0.25</text>
<text x="105.8" y="181.2">3) LEAD COPLANARITY SHALL BE 0.10 MILLIMETER MAX.</text>
<text x="105.8" y="184.6">4) DRAWING CONFORMS TO JEDEC MO-229, VARIATION VEED-5.</text>
<text x="105.8" y="187.9">5) DRAWING IS NOT TO SCALE.</text>
<text x="22.5" y="201.4">0.50</text>
<text x="93.7" y="198.2">2.50</text>
</g>
<g font-size="2.8">
<text x="19" y="264.5">MP3213 Rev. 1.3</text>
<text x="19.1" y="267.9">9/23/2009</text>
<text x="56.7" y="267.9">MPS Proprietary Information. Unauthorized Photocopy and Duplication Prohibited.</text>
<text x="91.1" y="264.5">www.MonolithicPower.com</text>
<text x="86.4" y="271.1">© 2009 MPS. All Rights Reserved.</text>
</g>
</svg>
